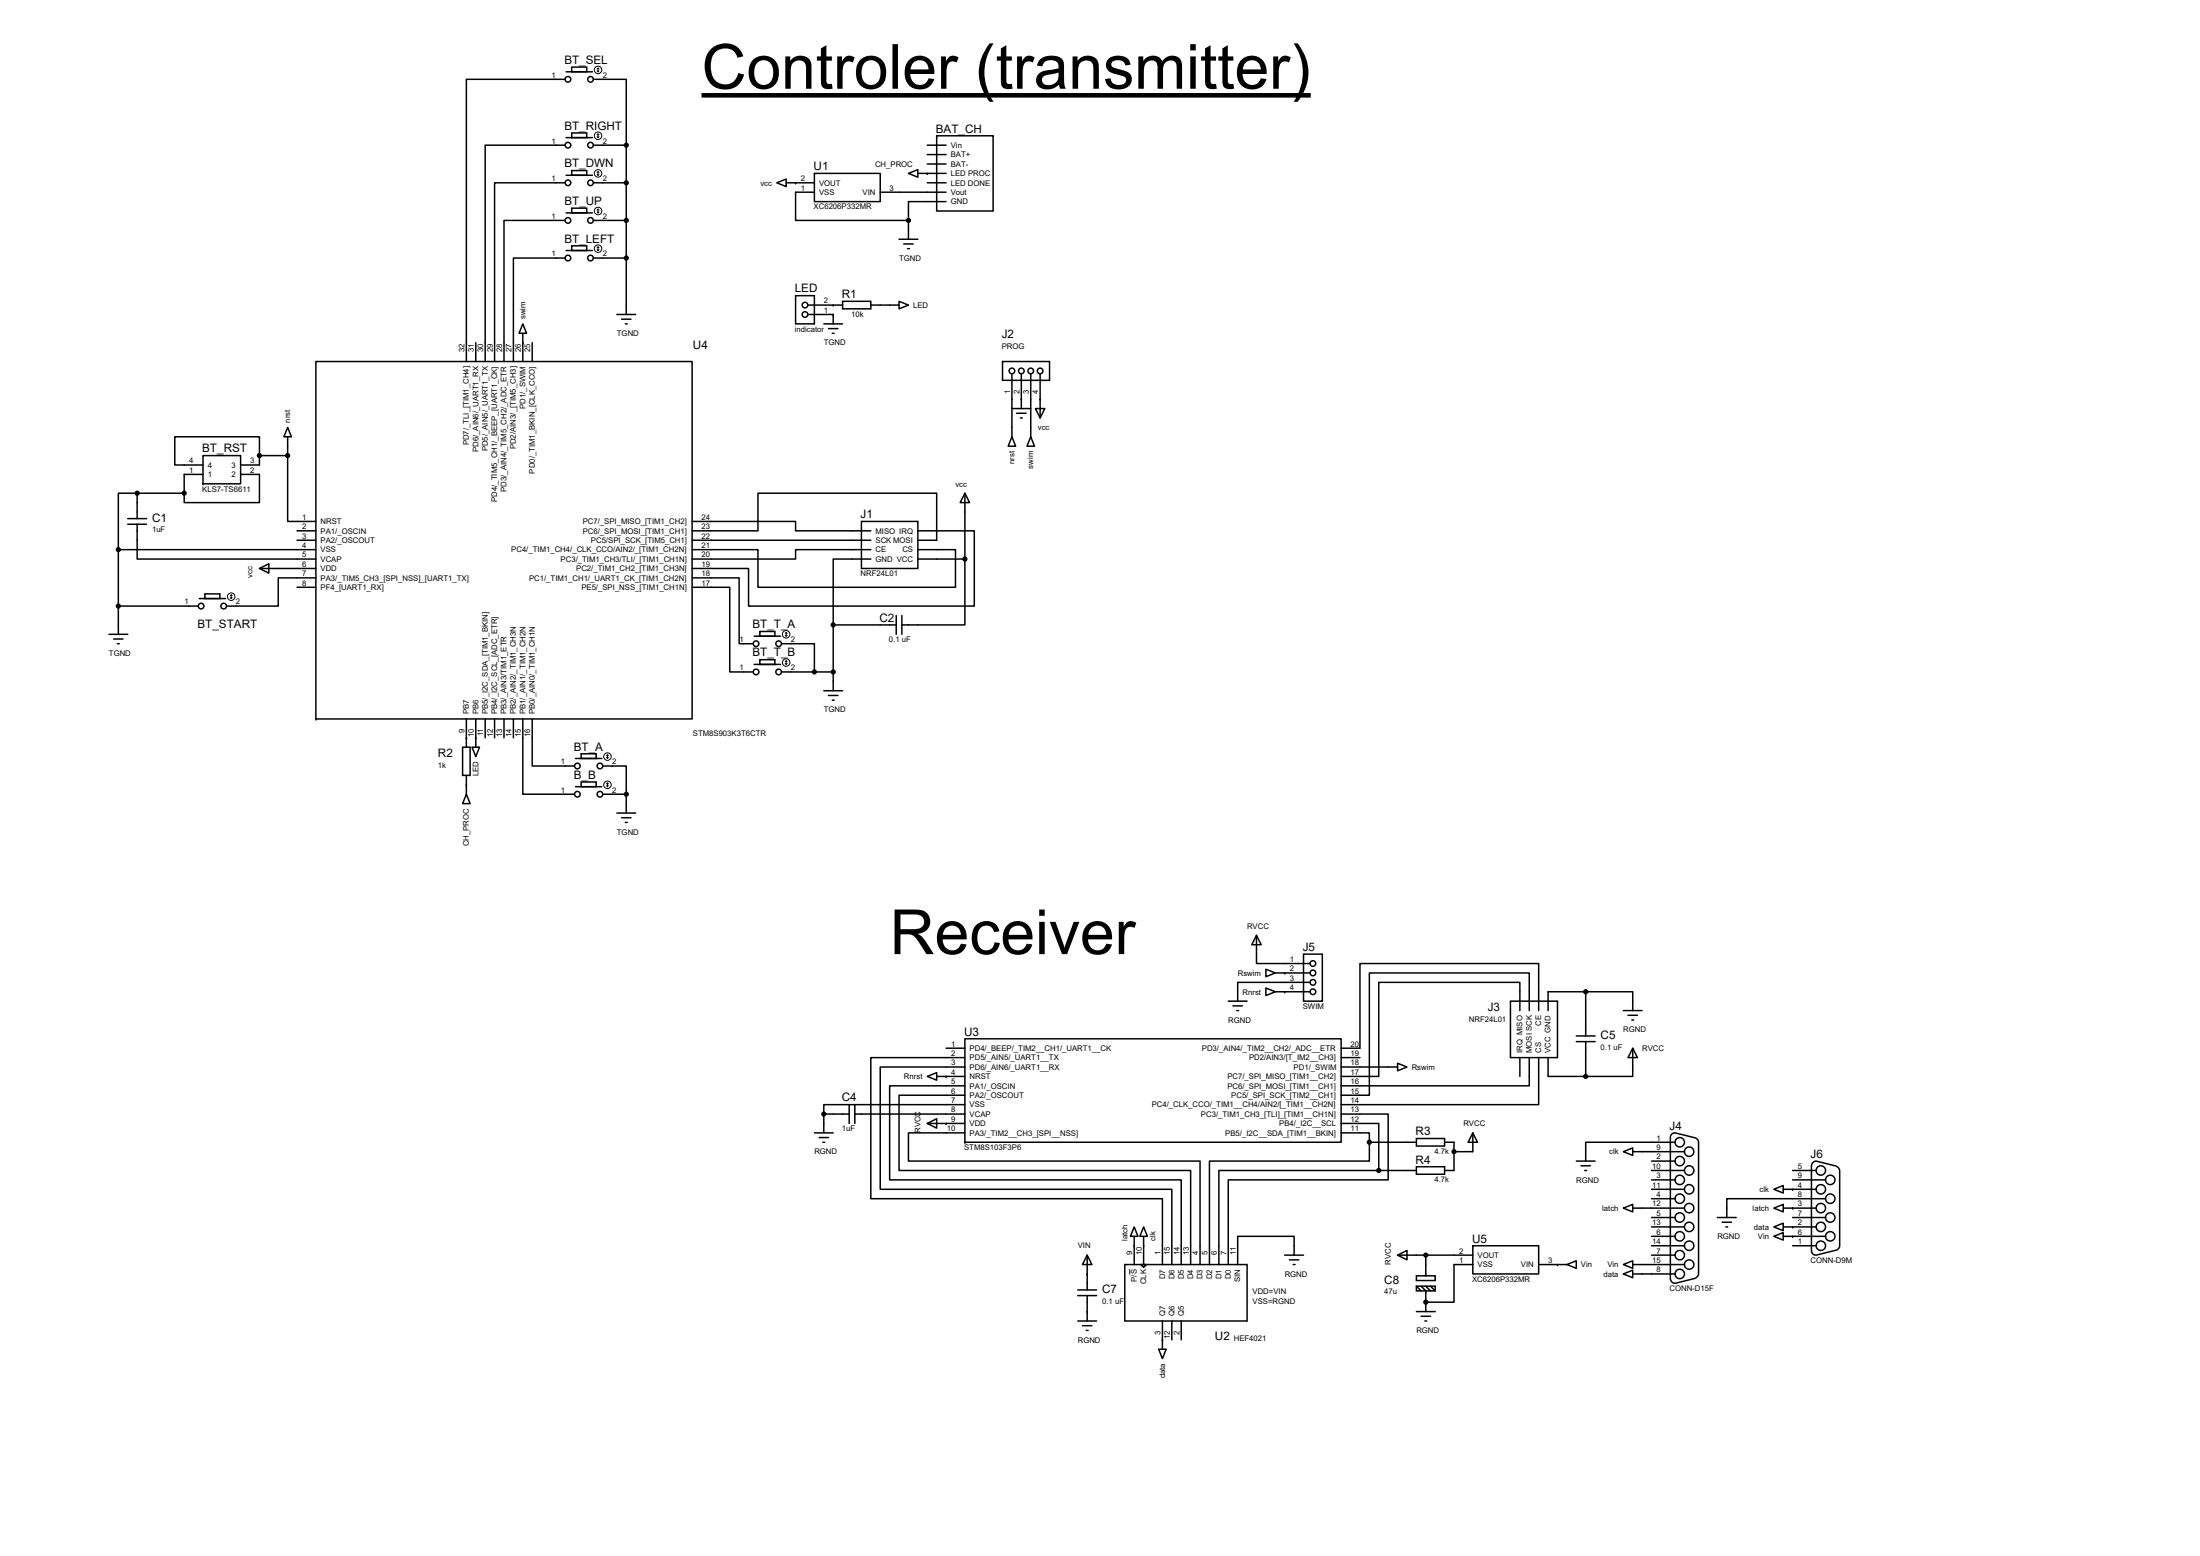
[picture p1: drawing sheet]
<svg xmlns="http://www.w3.org/2000/svg" width="594mm" height="420mm" viewBox="0 0 594 420" stroke-linecap="round" stroke-linejoin="round" font-family="sans-serif">
<g fill="none" stroke="#000" stroke-width=".4">
<path d="M152.9 19.4h7.1M154.4 18.1h4v1.3h-4zM152.6 21.4h-26.7v76.2M152.6 39.2h-21.6v58.4M152.9 37.2h7.1M154.4 35.9h4v1.3h-4zM160.2 21.4h8.9v17.8M160.2 39.2h8.9M169.1 39.2v45.7M250.4 39.2h5.1M252.9 36.7h15.3v20.3h-15.3zM152.6 49.4h-19v48.2"/>
<path d="M152.6 59.5h-16.5v38.1M152.9 47.3h7.1M152.9 57.5h7.1M154.4 56.2h4v1.3h-4zM154.4 46.1h4v1.2h-4zM160.2 49.4h8.9M160.2 59.5h8.9M209.8 49.4l2.5-1.1v2.1zM212.3 49.4h7.6M219.9 51.9h-5.1v7.6h30.5M219.9 46.8h17.8v7.6h-17.8zM237.7 51.9h17.8"/>
<path d="M245.3 59.5v5.1M245.3 46.8l2.6-1v2zM247.9 46.8h7.6M250.4 49.4h5.1M250.4 44.3h5.1M250.4 41.7h5.1M255.5 54.4h-10.2v5.1M152.6 69.7h-14v27.9M152.9 67.6h7.1M154.4 66.4h4v1.2h-4zM160.2 69.7h8.9M214.8 79.8h5.1v7.7h-5.1z"/>
<path d="M242.8 64.6h5.1M244 65.9h2.6M245.1 67.1h.5M85.3 97.6h101.6v96.5h-101.6zM128.5 92.5v5.1M141.2 87.5l1 2.5h-2zM141.2 90v7.6M143.7 92.5v5.1M166.6 84.9h5.1M167.8 86.2h2.6M168.9 87.5h.5M218.1 82.4h9.4"/>
<path d="M218.1 84.9h6.9v2.6M222.5 87.5h5M223.7 88.7h2.6M224.7 90h.5M227.5 81.4h7.7v2h-7.7zM235.2 82.4h7.6M242.8 81.4l2.5 1-2.5 1zM270.7 97.6h12.7v5.1h-12.7zM77.7 115.4l1 2.5h-2zM77.7 117.9v5.1M273.3 117.9l1 2.6h-2.1zM273.3 100.9v17"/>
<path d="M273.3 110.3h5M274.5 111.6h2.6M275.5 112.9h.5M275.8 100.9v9.4M278.3 100.9v17M278.3 117.9l1.1 2.6h-2.1zM279.6 110.3h2.5l-1.2 2.6zM280.9 100.9v12M37 133.2h-5v15.2M37 133.2v6.8M37 133.2h12.7M54.8 123h10.2v7.6h-10.2z"/>
<path d="M54.8 128.1h-5.1v5.1M65 128.1h5.1v7.6h-20.4v-2.5M70.1 123v-5.1h-22.9v7.7h7.6M70.1 123v2.6h-5.1M70.1 123h7.6M77.7 123v17.8h7.6M260.6 133.2v17.8M260.6 133.2l1.2 2.5h-2.5zM32 148.4v22.9M34.5 140h5.1M34.5 141.6h5.1M37 141.6v9.4h48.3"/>
<path d="M70.1 153.5h15.2M70.1 153.5l2.5-1.3v2.6zM80.2 145.9h5.1M80.2 143.3h5.1M80.2 158.6h5.1M85.3 156h-10.2v7.7h-13.9M85.3 148.4h-53.3M186.9 140.8h27.9v2.5h20.4M186.9 143.3h17.8v-10.1h48.2v12.7h-5M186.9 148.4h17.8v10.2h53.3v-10.2h-10.1M186.9 156h12.7v17.8h3.8M186.9 158.6h10.2v22.8h6.3"/>
<path d="M186.9 145.9h48.3M232.6 140.8h15.3v12.7h-15.3zM235.2 151h-10.2v17.7M235.2 148.4h-20.4v2.6h-27.9M247.9 143.3h15.2v20.4h-61v-10.2h-15.2M247.9 151h12.7M260.6 151v17.7h-17.1M29.4 171.3h5.1M30.7 172.6h2.5M31.7 173.8h.5M53.5 163.7h-21.5M53.8 161.6h7.1"/>
<path d="M55.3 160.4h4.1v1.2h-4.1zM203.7 179.4h7.1M203.7 171.8h7.1M205.2 178.1h4v1.3h-4zM205.2 170.5h4v1.3h-4zM211 173.8h8.9v7.6M225 168.7h17M225 168.7v17.8M242 166.2v5.1M243.5 166.2v5.1M125.9 194.1v7.7M128.5 194.1v7.7"/>
<path d="M131 194.1v5.1M133.6 194.1v5.1M136.1 194.1v5.1M138.6 194.1v5.1M141.2 194.1v20.4h13.9M143.7 194.1v12.7h11.4M211 181.4h14M222.5 186.5h5M223.7 187.8h2.6M224.7 189.1h.5M124.9 201.8h2.1v7.6h-2.1zM125.9 209.4v5.1"/>
<path d="M125.9 214.5l1.1 2.5h-2.1zM127.5 201.8h2l-1 2.5zM155.4 212.4h7.1M155.4 204.8h7.1M156.9 211.2h4.1v1.2h-4.1zM156.9 203.5h4.1v1.3h-4.1zM162.8 206.8h6.3v7.7M162.8 214.5h6.3M166.6 219.5h5.1M169.1 214.5v5M167.8 220.8h2.6M168.9 222.1h.5"/>
<path d="M339.3 252.6v7.6h14.5M339.3 252.6l1.3 2.5h-2.6zM352 257.6h5.1v12.7h-5.1zM331.7 270.3h5.1M332.9 271.6h2.6M334 272.9h.5M341.8 261.7l2.6 1-2.6 1zM341.8 266.8l2.6 1-2.6 1zM344.4 267.8h9.4M344.4 262.7h9.4M353.8 265.3h-19.6v5M407.9 270.3h12.7v15.3h-12.7z"/>
<path d="M410.4 272.9v-7.6h-38.1v25.4h-10.1M413 272.9v-10.2h-43.2v33h-7.6M415.5 272.9v-12.7h-48.3v22.8h-5M425.7 279.7h5M428.2 267.8h12.7v5.1M428.2 267.8h-10.2v5.1M428.2 267.8v11.9M438.4 272.9h5M439.6 274.2h2.6M440.6 275.4h.5M229.3 298.3v5.1M230.8 298.3v5.1"/>
<path d="M250.4 290.7l2.5-1.1v2.1zM252.9 290.7h7.7M255.5 283h5.1M260.6 280.5h101.6v27.9h-101.6zM260.6 285.6h-25.4v38.1h78.7v17.8M260.6 288.1h-22.9v33h78.7v20.4M260.6 293.2h-20.4v25.4h78.8v22.9M260.6 295.7h-17.8v20.4h78.7v25.4M260.6 298.3h-38.1v2.5M362.2 288.1h15.2M362.2 285.6h5M377.4 287.1l2.5 1-2.5 1z"/>
<path d="M410.4 285.6v5.1M413 285.6v7.6h-50.8M415.5 285.6v12.7h-53.3M418 285.6v5.1h10.2M425.7 281.3h5M428.2 281.3v9.4M440.9 283v7.7h-12.7M440.9 283l1.3 2.6h-2.6zM219.9 305.9h5.1M221.2 307.2h2.5M222.2 308.4h.5M222.5 300.8v5.1"/>
<path d="M229.3 300.8h-6.8M250.4 303.4l2.5-1.3v2.5zM260.6 305.9h-15.3v7.6h78.8v28M260.6 300.8h-29.8M260.6 303.4h-10.2M362.2 300.8h12.7v17.8h-43.2v22.9M362.2 303.4h10.1v12.7M362.2 305.9h7.6v2.5M369.8 308.4v5.1h-43.2v28M372.3 316.1h-43.2v25.4M382.5 316.1h-10.2M382.5 308.4h-12.7"/>
<path d="M382.5 307.4h7.6v2.1h-7.6zM382.5 315h7.6v2.1h-7.6zM390.1 308.4h2.5v7.7h-2.5M397.7 305.9v5.1h-5.1M397.7 305.9l1.3 2.5h-2.6zM425.7 313.5h5M426.9 314.8h2.6M427.9 316.1h.5M438.4 311l2.5-1v2zM440.9 311h14M446 316.1h8.9M446 313.5h6.3"/>
<path d="M446 318.6h6.3M451.3 306.4l1-.5 5.4 1.3a1.35 1.35 0 0 1 1 1.2v35.6l-.3 .7-.7 .5-5.4 1.3a1.35 1.35 0 0 1-1.2-1.2v-38.1zM452.3 308.4h-24.1v5.1M489.6 313.8l.8-.3 5.4 1.4 .9 .8 .1 20.7a1.35 1.35 0 0 1-1.3 1.3l-5.1 1.2a1.2 1.2 0 0 1-1.2-1.2v-22.9zM490.4 316.1h-6.3M493 318.6h-8.9M293.6 338.9v9.4M293.6 338.9l1.2 2.6h-2.5zM306.3 331.3l1 2.5h-2zM306.3 333.8v7.7M308.8 331.3l1 2.5h-2zM308.8 333.8v7.7"/>
<path d="M346.9 338.9h5.1M349.5 338.9v-5.1h-15.3v7.7M377.4 338.9l2.5-1.2v2.5zM385 338.9v5.6M397.7 338.9h-20.3M397.7 336.4h17.8v7.6h-17.8zM438.4 326.2l2.5-1v2zM440.9 326.2h14M446 338.9h6.3M446 331.3h8.9M446 321.1h8.9M446 328.8h6.3"/>
<path d="M446 323.7h6.3M446 333.8h6.3M446 336.4h8.9M463.8 328.8h5M465 330h2.6M466 331.3h.5M479 331.3l2.5-1v2zM479 326.2l2.5-1v2zM479 321.1l2.5-1v2.1zM479 333.8l2.5-1v2.1zM484.1 336.4h6.3M490.4 326.2h-8.9"/>
<path d="M490.4 331.3h-8.9M490.4 321.1h-8.9M493 323.7h-26.7v5.1M493 328.8h-8.9M493 333.8h-11.5M291 356.7h5.1M291 348.3h5.1M291 349.8h5.1M292.3 358h2.5M293.3 359.2h.5M293.6 349.8v6.9M303.7 341.5h33.1v15.2h-33.1z"/>
<path d="M308.1 341.5h1.5l-.8 .7zM313.9 356.7v7.6M316.4 356.7v5.1M319 356.7v5.1M348.2 340.2h2.5M349.2 341.5h.5M382.5 344.5h5.1v1.3h-5.1zM382.5 347.3h5.1v1.3h-5.1zM382.5 354.2h5.1M382.5 347.3l1.2 1.3M383.7 347.3l1.3 1.3v5.6M383.7 355.4h2.6"/>
<path d="M384.8 356.7h.5M385 347.3l1.3 1.3M386.3 347.3l1.3 1.3M397.7 341.5h-5.1v10.1h-7.6M415.5 341.5h7.6M423.1 341.5l2.6-1.1v2.1zM438.4 344l2.5-1v2zM438.4 341.5l2.5-1.1v2.1zM440.9 344h11.4M440.9 341.5h14M312.9 364.3h2l-1 2.6z"/>
<circle cx="153.4" cy="39.2" r=".76"/>
<circle cx="153.4" cy="21.4" r=".76"/>
<circle cx="159.5" cy="39.2" r=".76"/>
<circle cx="159.5" cy="21.4" r=".76"/>
<circle cx="153.4" cy="49.4" r=".76"/>
<circle cx="153.4" cy="59.5" r=".76"/>
<circle cx="159.5" cy="49.4" r=".76"/>
<circle cx="159.5" cy="59.5" r=".76"/>
<circle cx="153.4" cy="69.7" r=".76"/>
<circle cx="159.5" cy="69.7" r=".76"/>
<circle cx="217.4" cy="84.9" r=".76"/>
<circle cx="217.4" cy="82.4" r=".76"/>
<circle cx="273.3" cy="100.2" r=".76"/>
<circle cx="275.8" cy="100.2" r=".76"/>
<circle cx="278.3" cy="100.2" r=".76"/>
<circle cx="280.9" cy="100.2" r=".76"/>
<circle cx="54.3" cy="163.7" r=".76"/>
<circle cx="60.4" cy="163.7" r=".76"/>
<circle cx="204.2" cy="173.8" r=".76"/>
<circle cx="210.3" cy="173.8" r=".76"/>
<circle cx="204.2" cy="181.4" r=".76"/>
<circle cx="210.3" cy="181.4" r=".76"/>
<circle cx="155.9" cy="214.5" r=".76"/>
<circle cx="155.9" cy="206.8" r=".76"/>
<circle cx="162" cy="214.5" r=".76"/>
<circle cx="162" cy="206.8" r=".76"/>
<circle cx="354.5" cy="260.2" r=".76"/>
<circle cx="354.5" cy="265.3" r=".76"/>
<circle cx="354.5" cy="262.7" r=".76"/>
<circle cx="354.5" cy="267.8" r=".76"/>
<circle cx="453.6" cy="318.6" r="1.27"/>
<circle cx="453.6" cy="313.5" r="1.27"/>
<circle cx="453.6" cy="308.4" r="1.27"/>
<circle cx="456.1" cy="311" r="1.27"/>
<circle cx="456.1" cy="316.1" r="1.27"/>
<circle cx="491.7" cy="316.1" r="1.27"/>
<circle cx="494.2" cy="318.6" r="1.27"/>
<circle cx="453.6" cy="333.8" r="1.27"/>
<circle cx="453.6" cy="328.8" r="1.27"/>
<circle cx="453.6" cy="323.7" r="1.27"/>
<circle cx="453.6" cy="338.9" r="1.27"/>
<circle cx="456.1" cy="326.2" r="1.27"/>
<circle cx="456.1" cy="321.1" r="1.27"/>
<circle cx="456.1" cy="331.3" r="1.27"/>
<circle cx="456.1" cy="336.4" r="1.27"/>
<circle cx="491.7" cy="331.3" r="1.27"/>
<circle cx="491.7" cy="326.2" r="1.27"/>
<circle cx="491.7" cy="336.4" r="1.27"/>
<circle cx="491.7" cy="321.1" r="1.27"/>
<circle cx="494.2" cy="333.8" r="1.27"/>
<circle cx="494.2" cy="328.8" r="1.27"/>
<circle cx="494.2" cy="323.7" r="1.27"/>
<circle cx="453.6" cy="344" r="1.27"/>
<circle cx="456.1" cy="341.5" r="1.27"/>
</g>
<g fill="#000">
<path d="M191.9 13.3a5.3 5.3 0 0 1 8.8 1.9l-1.5 .4a3.6 3.6 0 0 0-3.2-2.6 3.6 3.6 0 0 0-3.5 2.1 6.7 6.7 0 0 0 .9 6.9 3.6 3.6 0 0 0 5.9-2.3l1.6 .4a5.3 5.3 0 0 1-5.2 4.1 5.3 5.3 0 0 1-5.1-4.2 7.3 7.3 0 0 1 1.3-6.7zM203.5 16a4.2 4.2 0 0 1 4.9-.4 4.2 4.2 0 0 1 1.9 4.5 4.1 4.1 0 0 1-4.3 4 4.1 4.1 0 0 1-3.8-4.5l.2-1.9 .4-.9zM204.4 17.1a4.2 4.2 0 0 0 .6 5.5 2.56 2.56 0 0 0 3.8-2.5 3 3 0 0 0-2.6-3.8l-.8 .1zM212.1 15.2h1.3v1.3a3.1 3.1 0 0 1 3.5-1.5 3.1 3.1 0 0 1 2.2 3.1v5.9h-1.4v-5.4a2.08 2.08 0 0 0-2-2.3 2.08 2.08 0 0 0-2.1 2.3l-.1 5.4h-1.4zM221.7 13.1l1.5-.9v3h1.4v1.2h-1.4v5.1a.99 .99 0 0 0 .3 1.1 .99 .99 0 0 0 1.1 0l.2 1.3-.3 .1a2.11 2.11 0 0 1-2.2-.4 2.11 2.11 0 0 1-.6-2.2v-5h-1.1v-1.2h1.1zM226.1 15.2h1.3v1.4a2.11 2.11 0 0 1 3.4-1.1l-.5 1.4a1.69 1.69 0 0 0-1.9-.1 1.69 1.69 0 0 0-.8 1.7l-.1 5.5h-1.4zM232.1 16.4a4.2 4.2 0 0 1 5.1-.9 4.2 4.2 0 0 1 2.1 4.6 4.1 4.1 0 0 1-4.4 4 4.1 4.1 0 0 1-3.8-4.5l.3-1.9zM233.4 17.1a4.2 4.2 0 0 0 .6 5.5 2.54 2.54 0 0 0 3.8-2.4 3.1 3.1 0 0 0-2.2-3.9l-1.2 .1zM241 11.9h1.5v12.1h-1.5zM245.4 16.3a4.1 4.1 0 0 1 4.9-.8 4.1 4.1 0 0 1 2 4.5h-6.5a2.55 2.55 0 0 0 1.9 2.9 2.55 2.55 0 0 0 3.1-1.8l1.5 .2a4.2 4.2 0 0 1-5.1 2.7 4.2 4.2 0 0 1-2.9-5l.5-1.8zM246.6 16.9l-.5 1-.2 .9h4.9a2.4 2.4 0 0 0-1.5-2.4 2.4 2.4 0 0 0-2.7 .5zM254.1 15.2h1.3v1.4a2.11 2.11 0 0 1 3.4-1.1l-.5 1.4a1.69 1.69 0 0 0-1.8-.1 1.69 1.69 0 0 0-.9 1.7v5.5h-1.5zM267.2 11.7h1.1a14 14 0 0 0 0 15.8h-1.1a12.1 12.1 0 0 1 0-15.8zM270.3 13.1l1.5-.9v3h1.4v1.2h-1.4v5.1a.98 .98 0 0 0 .3 1.1 .98 .98 0 0 0 1.1 0l.2 1.3-.3 .1a2.11 2.11 0 0 1-2.2-.4 2.11 2.11 0 0 1-.6-2.2v-5h-1.1v-1.2h1.1zM274.7 15.2h1.3v1.4a2.11 2.11 0 0 1 3.4-1.1l-.5 1.4a1.69 1.69 0 0 0-1.9-.1 1.69 1.69 0 0 0-.8 1.7l-.1 5.5h-1.4zM280.9 16a4.8 4.8 0 0 1 6.1 .2l.3 1v3.9a5.1 5.1 0 0 0 .5 2.9h-1.5l-.3-1.1a4.2 4.2 0 0 1-5.7 .3 2.69 2.69 0 0 1-.1-2.9 2.69 2.69 0 0 1 2.6-1.3l3-.6a1.75 1.75 0 0 0-2-2.1 1.96 1.96 0 0 0-2.3 1.6l-1.5-.2 .3-.8zM281.7 20.7a1.4 1.4 0 0 0-.1 1.7 1.4 1.4 0 0 0 1.5 .6 2.67 2.67 0 0 0 2.7-3.4l-3.4 .7zM289.6 15.2h1.4v1.3a3.1 3.1 0 0 1 3.5-1.5 3.1 3.1 0 0 1 2.2 3.1v5.9h-1.5v-5.4a2.07 2.07 0 0 0-2-2.3 2.07 2.07 0 0 0-2.1 2.3v5.4h-1.5zM299.4 15.8a4.2 4.2 0 0 1 5.6 .6l.3 1.1-1.4 .2a2.13 2.13 0 0 0-3.8-.6 1.32 1.32 0 0 0 1.5 1.4l.5 .2a4.3 4.3 0 0 1 3.3 1.7 2.89 2.89 0 0 1-3.3 3.8 3.2 3.2 0 0 1-3.7-2.8l1.5-.3a2.29 2.29 0 0 0 1.8 1.8 2.29 2.29 0 0 0 2.4-1.1v-.6a4.5 4.5 0 0 0-3.1-1.3 2.37 2.37 0 0 1-2.2-1.5 2.37 2.37 0 0 1 .6-2.6zM307.4 15.2h1.3v1.3a2.94 2.94 0 0 1 5.1 .1 2.87 2.87 0 0 1 2.8-1.6 2.87 2.87 0 0 1 2.5 1.9l.1 7.1h-1.5v-5.5a1.82 1.82 0 0 0-1.5-2.3 1.82 1.82 0 0 0-2 1.7l-.1 6.1h-1.5v-5.7a1.79 1.79 0 0 0-1.6-2 1.79 1.79 0 0 0-2 1.6l-.1 6.1h-1.5zM321.4 11.9h1.5v1.7h-1.5zM321.4 15.2h1.5v8.8h-1.5zM325.4 13.1l1.5-.9v3h1.5v1.2h-1.5v5.1a.98 .98 0 0 0 .3 1.1 .98 .98 0 0 0 1.2 0l.2 1.3-.3 .1a2.11 2.11 0 0 1-2.3-.4 2.11 2.11 0 0 1-.6-2.2v-5h-1.1v-1.2h1.1zM330.1 13.1l1.4-.9v3h1.6v1.2h-1.6v5.1a1 1 0 0 0 .4 1.1 1 1 0 0 0 1.2 0l.2 1.3-.3 .1a2.11 2.11 0 0 1-2.3-.4 2.11 2.11 0 0 1-.6-2.2v-5h-1.1v-1.2h1.1zM335.1 16.3a4.1 4.1 0 0 1 4.9-.8 4.1 4.1 0 0 1 2 4.5h-6.5a2.54 2.54 0 0 0 2 2.9 2.54 2.54 0 0 0 3-1.8l1.5 .2a4.1 4.1 0 0 1-4.8 2.8 4.1 4.1 0 0 1-3.2-4.4l.3-2zM336.4 16.9l-.6 1-.2 .9h4.9a2.41 2.41 0 0 0-1.5-2.4 2.41 2.41 0 0 0-2.6 .5zM343.8 15.2h1.4v1.4a2.11 2.11 0 0 1 3.4-1.1l-.5 1.4a1.69 1.69 0 0 0-1.9-.1 1.69 1.69 0 0 0-.8 1.7l-.1 5.5h-1.5zM349.3 11.7h1.1a12.1 12.1 0 0 1 0 15.8h-1.1a13.9 13.9 0 0 0 0-15.8z"/>
<path d="M241.6 245.6h5.3a3.6 3.6 0 0 1 4 1.8 3.3 3.3 0 0 1-3.1 4.8 4.8 4.8 0 0 1 2.3 2.2l2.1 3.2h-2l-2.6-3.9a2.7 2.7 0 0 0-2.6-1.4h-1.8v5.3h-1.6zM243.2 246.9v4h3.4a2.4 2.4 0 0 0 2.9-1.7 2.08 2.08 0 0 0-2.5-2.3zM254.1 249.9a4.1 4.1 0 0 1 4.9-.7 4.1 4.1 0 0 1 2 4.5h-6.5a2.54 2.54 0 0 0 2 2.8 2.54 2.54 0 0 0 3-1.7l1.5 .2a4.1 4.1 0 0 1-4.7 2.7 4.1 4.1 0 0 1-3.3-4.4l.3-1.9zM255.4 250.6l-.5 .6-.3 1.2h4.9a2.41 2.41 0 0 0-1.4-2.3 2.41 2.41 0 0 0-2.7 .5zM263.6 249.8a3.7 3.7 0 0 1 6.3 1.7l-1.5 .2a2.22 2.22 0 0 0-2.3-1.8 2.22 2.22 0 0 0-2.1 2.1 4.1 4.1 0 0 0 1.2 4.3 2.22 2.22 0 0 0 3.4-1.9l1.4 .2a3.9 3.9 0 0 1-4.5 3.2 3.9 3.9 0 0 1-3.1-4.5 4.9 4.9 0 0 1 1.2-3.5zM271.9 249.9a4.1 4.1 0 0 1 4.9-.7 4.1 4.1 0 0 1 2 4.5h-6.5a2.54 2.54 0 0 0 1.9 2.8 2.54 2.54 0 0 0 3-1.7l1.6 .2a4.1 4.1 0 0 1-4.8 2.7 4.1 4.1 0 0 1-3.2-4.4l.3-1.9zM273.1 250.6l-.6 1-.1 .8h4.9a2.41 2.41 0 0 0-1.5-2.3 2.41 2.41 0 0 0-2.7 .5zM280.6 245.6h1.5v1.7h-1.5zM280.6 248.9h1.5v8.7h-1.5zM283.5 248.9h1.5l2.5 7 2.4-7h1.6l-3.3 8.7h-1.4zM293.4 249.9a4.1 4.1 0 0 1 4.9-.7 4.1 4.1 0 0 1 2 4.5h-6.5a2.54 2.54 0 0 0 1.9 2.8 2.54 2.54 0 0 0 3-1.7l1.6 .2a4.1 4.1 0 0 1-4.8 2.7 4.1 4.1 0 0 1-3.2-4.4l.2-1.9zM294.7 250.6l-.7 1-.1 .8h4.9a2.41 2.41 0 0 0-1.5-2.3 2.41 2.41 0 0 0-2.6 .5zM302.1 248.9h1.3v1.3a2.11 2.11 0 0 1 3.4-1l-.5 1.4a1.69 1.69 0 0 0-1.8-.1 1.69 1.69 0 0 0-.9 1.7v5.4h-1.5z"/>
<circle cx="214.8" cy="49.4" r=".2"/>
<circle cx="219.9" cy="46.8" r=".2"/>
<circle cx="250.4" cy="46.8" r=".2"/>
<circle cx="141.2" cy="92.5" r=".2"/>
<circle cx="225" cy="84.9" r=".2"/>
<circle cx="225" cy="82.4" r=".2"/>
<circle cx="275.8" cy="107.8" r=".2"/>
<circle cx="280.9" cy="107.8" r=".2"/>
<circle cx="54.8" cy="130.6" r=".2"/>
<circle cx="85.3" cy="194.1" r=".2"/>
<circle cx="125.9" cy="199.2" r=".2"/>
<circle cx="128.5" cy="199.2" r=".2"/>
<circle cx="125.9" cy="211.9" r=".2"/>
<circle cx="346.9" cy="262.7" r=".2"/>
<circle cx="346.9" cy="267.8" r=".2"/>
<circle cx="255.5" cy="290.7" r=".2"/>
<circle cx="255.5" cy="303.4" r=".2"/>
<circle cx="260.6" cy="308.4" r=".2"/>
<circle cx="306.3" cy="336.4" r=".2"/>
<circle cx="308.8" cy="336.4" r=".2"/>
<circle cx="397.7" cy="336.4" r=".2"/>
<circle cx="484.1" cy="333.8" r=".2"/>
<circle cx="484.1" cy="321.1" r=".2"/>
<circle cx="484.1" cy="331.3" r=".2"/>
<circle cx="484.1" cy="326.2" r=".2"/>
<circle cx="293.6" cy="354.2" r=".2"/>
<circle cx="293.6" cy="344" r=".2"/>
<circle cx="385" cy="351.6" r=".2"/>
<circle cx="420.6" cy="341.5" r=".2"/>
<circle cx="313.9" cy="361.8" r=".2"/>
</g>
<g fill="none" stroke="#000" stroke-width=".27">
<path d="M161.2 18.6l.3-.2 .2 .2M161.2 19.1l.3 .3M161.5 18.4v1M161.7 19.1l-.2 .3M161.2 36.4l.3-.2 .2 .2M161.2 36.9l.3 .3M161.5 36.2v1M161.7 36.9l-.2 .3M161.2 56.7l.3-.2 .2 .2M161.2 46.6l.3-.3 .2 .3M161.2 57.2l.3 .3M161.2 47.1l.3 .2"/>
<path d="M161.5 46.3v1M161.5 56.5v1M161.7 57.2l-.2 .3M161.7 47.1l-.2 .2M161.2 66.9l.3-.3 .2 .3M161.2 67.4l.3 .2M161.5 66.6v1M161.7 67.4l-.2 .2M62.2 160.9l.2-.3 .3 .3M62.2 161.4l.2 .2M62.4 160.6v1M62.7 161.4l-.3 .2"/>
<path d="M212 179.2l.3 .2M212 171.5l.3 .3M212 178.6l.3-.2 .2 .2M212 171l.3-.2 .2 .2M212.3 170.8v1M212.3 178.4v1M212.5 179.2l-.2 .2M212.5 171.5l-.2 .3M163.8 211.7l.2-.3 .3 .3M163.8 204l.2-.2 .3 .2M163.8 212.2l.2 .2M163.8 204.6l.2 .2"/>
<path d="M164 203.8v1M164 211.4v1M164.3 212.2l-.3 .2M164.3 204.6l-.3 .2M305.1 342.7v1.4"/>
<circle cx="161.5" cy="18.9" r="1.02"/>
<circle cx="161.5" cy="36.7" r="1.02"/>
<circle cx="161.5" cy="57" r="1.02"/>
<circle cx="161.5" cy="46.8" r="1.02"/>
<circle cx="161.5" cy="67.1" r="1.02"/>
<circle cx="62.4" cy="161.1" r="1.02"/>
<circle cx="212.3" cy="178.9" r="1.02"/>
<circle cx="212.3" cy="171.3" r="1.02"/>
<circle cx="164" cy="211.9" r="1.02"/>
<circle cx="164" cy="204.3" r="1.02"/>
</g>
<g fill="#000" stroke="#000" stroke-width=".4">
<circle cx="169.1" cy="39.2" r=".51"/>
<circle cx="169.1" cy="49.4" r=".51"/>
<circle cx="169.1" cy="59.5" r=".51"/>
<circle cx="245.3" cy="59.5" r=".51"/>
<circle cx="169.1" cy="69.7" r=".51"/>
<circle cx="37" cy="133.2" r=".51"/>
<circle cx="49.7" cy="133.2" r=".51"/>
<circle cx="70.1" cy="123" r=".51"/>
<circle cx="77.7" cy="123" r=".51"/>
<circle cx="32" cy="148.4" r=".51"/>
<circle cx="260.6" cy="151" r=".51"/>
<circle cx="32" cy="163.7" r=".51"/>
<circle cx="225" cy="168.7" r=".51"/>
<circle cx="219.9" cy="181.4" r=".51"/>
<circle cx="225" cy="181.4" r=".51"/>
<circle cx="169.1" cy="214.5" r=".51"/>
<circle cx="428.2" cy="267.8" r=".51"/>
<circle cx="428.2" cy="290.7" r=".51"/>
<circle cx="222.5" cy="300.8" r=".51"/>
<circle cx="369.8" cy="308.4" r=".51"/>
<circle cx="372.3" cy="316.1" r=".51"/>
<circle cx="392.6" cy="311" r=".51"/>
<circle cx="385" cy="338.9" r=".51"/>
<circle cx="385" cy="351.6" r=".51"/>
</g>
<path d="M189.4 25.7h164.5" fill="none" stroke="#000" stroke-width="1.2" stroke-linecap="butt"/>
<g font-size="3.2">
<text x="152.4" y="17.3">BT_SEL</text>
<text x="152.4" y="35">BT_RIGHT</text>
<text x="252.7" y="35.8">BAT_CH</text>
<text x="152.4" y="45.2">BT_DWN</text>
<text x="219.7" y="46">U1</text>
<text x="152.4" y="55.4">BT_UP</text>
<text x="152.4" y="65.5">BT_LEFT</text>
<text x="214.6" y="79">LED</text>
<text x="227.3" y="80.5">R1</text>
<text x="187.1" y="94.2">U4</text>
<text x="270.5" y="91.4">J2</text>
<text x="54.6" y="122.2">BT_RST</text>
<text x="41.1" y="140.9">C1</text>
<text x="232.4" y="139.9">J1</text>
<text x="237.5" y="167.9">C2</text>
<text x="53.3" y="169.7">BT_START</text>
<text x="203.2" y="169.7">BT_T_A</text>
<text x="203.2" y="177.3">BT_T_B</text>
<text x="154.9" y="202.7">BT_A</text>
<text x="118.3" y="204.4">R2</text>
<text x="154.9" y="210.3">B_B</text>
<text x="351.8" y="256.8">J5</text>
<text x="401.7" y="273">J3</text>
<text x="260.3" y="279.6">U3</text>
<text x="432.2" y="280.6">C5</text>
<text x="227.3" y="297.4">C4</text>
<text x="450.8" y="305">J4</text>
<text x="382.3" y="306.6">R3</text>
<text x="382.3" y="314.2">R4</text>
<text x="488.9" y="312.7">J6</text>
<text x="397.5" y="335.5">U5</text>
<text x="373.8" y="346.6">C8</text>
<text x="297.6" y="349.2">C7</text>
<text x="328.1" y="361.9">U2</text>
</g>
<g font-size="2.1">
<text x="148.9" y="21">1</text>
<text x="162.8" y="21">2</text>
<text x="148.9" y="38.8">1</text>
<text x="162.8" y="38.8">2</text>
<text x="256.7" y="39.9">Vin</text>
<text x="236.3" y="45">CH_PROC</text>
<text x="256.7" y="45">BAT-</text>
<text x="256.7" y="42.5">BAT+</text>
<text x="256.7" y="47.6">LED PROC</text>
<text x="148.9" y="48.9">1</text>
<text x="162.8" y="48.9">2</text>
<text x="205.3" y="50.1">vcc</text>
<text x="216.2" y="51.5">1</text>
<text x="216.2" y="48.9">2</text>
<text x="221.2" y="52.6">VSS</text>
<text x="221.2" y="50.1">VOUT</text>
<text x="232.9" y="52.6">VIN</text>
<text x="240.2" y="51.5">3</text>
<text x="256.7" y="50.1">LED DONE</text>
<text x="256.7" y="52.6">Vout</text>
<text x="148.9" y="59.1">1</text>
<text x="162.8" y="59.1">2</text>
<text x="219.7" y="56.6">XC6206P332MR</text>
<text x="256.7" y="55.2">GND</text>
<text x="148.9" y="69.2">1</text>
<text x="162.8" y="69.2">2</text>
<text x="242.8" y="70.4">TGND</text>
<text x="222.5" y="81.9">2</text>
<text x="246.6" y="83.1">LED</text>
<text x="141.9" y="86.2" transform="rotate(-90 141.9 86.2)">swim</text>
<text x="214.6" y="89.6">indicator</text>
<text x="222.5" y="84.5">1</text>
<text x="229.9" y="85.5">10k</text>
<text x="125.4" y="95.1" transform="rotate(-90 125.4 95.1)">32</text>
<text x="128" y="95.1" transform="rotate(-90 128 95.1)">31</text>
<text x="130.5" y="95.1" transform="rotate(-90 130.5 95.1)">30</text>
<text x="133" y="95.1" transform="rotate(-90 133 95.1)">29</text>
<text x="135.6" y="95.1" transform="rotate(-90 135.6 95.1)">28</text>
<text x="138.1" y="95.1" transform="rotate(-90 138.1 95.1)">27</text>
<text x="140.7" y="95.1" transform="rotate(-90 140.7 95.1)">26</text>
<text x="143.2" y="95.1" transform="rotate(-90 143.2 95.1)">25</text>
<text x="166.6" y="90.7">TGND</text>
<text x="222.5" y="93.3">TGND</text>
<text x="270.5" y="94.2">PROG</text>
<text x="272.7" y="106.4" transform="rotate(-90 272.7 106.4)">1</text>
<text x="275.3" y="106.4" transform="rotate(-90 275.3 106.4)">2</text>
<text x="277.8" y="106.4" transform="rotate(-90 277.8 106.4)">3</text>
<text x="280.4" y="106.4" transform="rotate(-90 280.4 106.4)">4</text>
<text x="141.9" y="110.4" transform="rotate(-90 141.9 110.4)">PD1/_SWIM</text>
<text x="78.4" y="114.1" transform="rotate(-90 78.4 114.1)">nrst</text>
<text x="280.3" y="116.1">vcc</text>
<text x="51.1" y="125.1">4</text>
<text x="67.5" y="125.1">3</text>
<text x="126.6" y="120.3" transform="rotate(-90 126.6 120.3)">PD7/_TLI_[TIM1_CH4]</text>
<text x="129.2" y="122.1" transform="rotate(-90 129.2 122.1)">PD6/_AIN6/_UART1_RX</text>
<text x="131.7" y="121.9" transform="rotate(-90 131.7 121.9)">PD5/_AIN5/_UART1_TX</text>
<text x="139.3" y="121.3" transform="rotate(-90 139.3 121.3)">PD2/AIN3/_[TIM5_CH3]</text>
<text x="274" y="125.3" transform="rotate(-90 274 125.3)">nrst</text>
<text x="51.1" y="127.7">1</text>
<text x="56.1" y="128.8">1</text>
<text x="56.1" y="126.3">4</text>
<text x="62.5" y="128.8">2</text>
<text x="62.5" y="126.3">3</text>
<text x="67.5" y="127.7">2</text>
<text x="144.4" y="127.9" transform="rotate(-90 144.4 127.9)">PD0/_TIM1_BKIN_[CLK_CCO]</text>
<text x="258" y="131.4">vcc</text>
<text x="279" y="126.5" transform="rotate(-90 279 126.5)">swim</text>
<text x="54.6" y="132.8">KLS7-TS6611</text>
<text x="134.3" y="135.6" transform="rotate(-90 134.3 135.6)">PD4/_TIM5_CH1/_BEEP_[UART1_CK]</text>
<text x="136.8" y="132.9" transform="rotate(-90 136.8 132.9)">PD3/_AIN4/_TIM5_CH2/_ADC_ETR</text>
<text x="41.1" y="143.8">1uF</text>
<text x="81.6" y="140.4">1</text>
<text x="81.6" y="142.9">2</text>
<text x="86.6" y="141.5">NRST</text>
<text x="157.3" y="141.5">PC7/_SPI_MISO_[TIM1_CH2]</text>
<text x="189.4" y="140.4">24</text>
<text x="189.4" y="142.9">23</text>
<text x="81.6" y="145.4">3</text>
<text x="81.6" y="148">4</text>
<text x="86.6" y="144.1">PA1/_OSCIN</text>
<text x="86.6" y="146.6">PA2/_OSCOUT</text>
<text x="86.6" y="149.2">VSS</text>
<text x="138.1" y="149.2">PC4/_TIM1_CH4/_CLK_CCO/AIN2/_[TIM1_CH2N]</text>
<text x="157.3" y="144.1">PC6/_SPI_MOSI_[TIM1_CH1]</text>
<text x="159.6" y="146.6">PC5/SPI_SCK_[TIM5_CH1]</text>
<text x="189.4" y="145.4">22</text>
<text x="189.4" y="148">21</text>
<text x="236.4" y="149.2">CE</text>
<text x="236.4" y="146.6">SCK MOSI</text>
<text x="236.4" y="144.1">MISO IRQ</text>
<text x="243.7" y="149.2">CS</text>
<text x="81.6" y="150.5">5</text>
<text x="81.6" y="153.1">6</text>
<text x="81.6" y="155.6">7</text>
<text x="86.6" y="151.7">VCAP</text>
<text x="86.6" y="154.2">VDD</text>
<text x="151.4" y="151.7">PC3/_TIM1_CH3/TLI/_[TIM1_CH1N]</text>
<text x="155.6" y="154.2">PC2/_TIM1_CH2_[TIM1_CH3N]</text>
<text x="189.4" y="155.6">18</text>
<text x="189.4" y="150.5">20</text>
<text x="189.4" y="153.1">19</text>
<text x="232.4" y="155.6">NRF24L01</text>
<text x="236.4" y="151.7">GND VCC</text>
<text x="68.2" y="156" transform="rotate(-90 68.2 156)">vcc</text>
<text x="81.6" y="158.1">8</text>
<text x="86.6" y="156.8">PA3/_TIM5_CH3_[SPI_NSS]_[UART1_TX]</text>
<text x="86.6" y="159.3">PF4_[UART1_RX]</text>
<text x="142.9" y="156.8">PC1/_TIM1_CH1/_UART1_CK_[TIM1_CH2N]</text>
<text x="157" y="159.3">PE5/_SPI_NSS_[TIM1_CH1N]</text>
<text x="189.4" y="158.1">17</text>
<text x="49.8" y="163.2">1</text>
<text x="63.7" y="163.2">2</text>
<text x="199.7" y="173.4">1</text>
<text x="213.6" y="173.4">2</text>
<text x="240" y="173.4">0.1 uF</text>
<text x="29.4" y="177.1">TGND</text>
<text x="199.7" y="181">1</text>
<text x="213.6" y="181">2</text>
<text x="125.4" y="197.8" transform="rotate(-90 125.4 197.8)">9</text>
<text x="126.6" y="192.9" transform="rotate(-90 126.6 192.9)">PB7</text>
<text x="129.2" y="192.9" transform="rotate(-90 129.2 192.9)">PB6</text>
<text x="131.7" y="192.9" transform="rotate(-90 131.7 192.9)">PB5/_I2C_SDA_[TIM1_BKIN]</text>
<text x="134.3" y="192.9" transform="rotate(-90 134.3 192.9)">PB4/_I2C_SCL_[ADC_ETR]</text>
<text x="136.8" y="192.9" transform="rotate(-90 136.8 192.9)">PB3/_AIN3/TIM1_ETR</text>
<text x="139.3" y="192.9" transform="rotate(-90 139.3 192.9)">PB2/_AIN2/_TIM1_CH3N</text>
<text x="141.9" y="192.9" transform="rotate(-90 141.9 192.9)">PB1/_AIN1/_TIM1_CH2N</text>
<text x="144.4" y="192.9" transform="rotate(-90 144.4 192.9)">PB0/_AIN0/_TIM1_CH1N</text>
<text x="222.5" y="192.3">TGND</text>
<text x="128" y="199" transform="rotate(-90 128 199)">10</text>
<text x="130.5" y="198.9" transform="rotate(-90 130.5 198.9)">11</text>
<text x="133" y="199" transform="rotate(-90 133 199)">12</text>
<text x="135.6" y="199" transform="rotate(-90 135.6 199)">13</text>
<text x="138.1" y="199" transform="rotate(-90 138.1 199)">14</text>
<text x="140.7" y="199" transform="rotate(-90 140.7 199)">15</text>
<text x="143.2" y="199" transform="rotate(-90 143.2 199)">16</text>
<text x="187.1" y="198.8">STM8S903K3T6CTR</text>
<text x="118.3" y="207.3">1k</text>
<text x="129.2" y="209.7" transform="rotate(-90 129.2 209.7)">LED</text>
<text x="151.4" y="206.4">1</text>
<text x="165.3" y="206.4">2</text>
<text x="151.4" y="214">1</text>
<text x="165.3" y="214">2</text>
<text x="166.6" y="225.4">TGND</text>
<text x="126.6" y="228.6" transform="rotate(-90 126.6 228.6)">CH_PROC</text>
<text x="336.8" y="250.8">RVCC</text>
<text x="334.3" y="263.5">Rswim</text>
<text x="348.3" y="259.7">1</text>
<text x="348.3" y="262.3">2</text>
<text x="335.5" y="268.5">Rnrst</text>
<text x="348.3" y="264.8">3</text>
<text x="348.3" y="267.4">4</text>
<text x="351.8" y="272.5">SWIM</text>
<text x="396.7" y="275.8">NRF24L01</text>
<text x="331.7" y="276.2">RGND</text>
<text x="416.2" y="277.1" transform="rotate(-90 416.2 277.1)">CE</text>
<text x="438.4" y="278.7">RGND</text>
<text x="256.9" y="282.6">1</text>
<text x="256.9" y="285.1">2</text>
<text x="256.9" y="287.7">3</text>
<text x="261.8" y="283.8">PD4/_BEEP/_TIM2__CH1/_UART1__CK</text>
<text x="261.8" y="286.3">PD5/_AIN5/_UART1__TX</text>
<text x="324.5" y="283.8">PD3/_AIN4/_TIM2__CH2/_ADC__ETR</text>
<text x="337.3" y="286.3">PD2/AIN3/[T_IM2__CH3]</text>
<text x="364.7" y="287.7">18</text>
<text x="364.7" y="282.6">20</text>
<text x="364.7" y="285.1">19</text>
<text x="411.1" y="284.3" transform="rotate(-90 411.1 284.3)">IRQ MISO</text>
<text x="413.7" y="284.3" transform="rotate(-90 413.7 284.3)">MOSI SCK</text>
<text x="416.2" y="284.3" transform="rotate(-90 416.2 284.3)">CS</text>
<text x="418.7" y="284.3" transform="rotate(-90 418.7 284.3)">VCC GND</text>
<text x="432.2" y="283.5">0.1 uF</text>
<text x="443.4" y="283.8">RVCC</text>
<text x="244.1" y="291.4">Rnrst</text>
<text x="256.9" y="290.2">4</text>
<text x="256.9" y="292.8">5</text>
<text x="261.8" y="288.9">PD6/_AIN6/_UART1__RX</text>
<text x="261.8" y="291.4">NRST</text>
<text x="261.8" y="293.9">PA1/_OSCIN</text>
<text x="331.4" y="291.4">PC7/_SPI_MISO_[TIM1__CH2]</text>
<text x="331.4" y="293.9">PC6/_SPI_MOSI_[TIM1__CH1]</text>
<text x="349.3" y="288.9">PD1/_SWIM</text>
<text x="364.7" y="290.2">17</text>
<text x="364.7" y="292.8">16</text>
<text x="381.2" y="288.9">Rswim</text>
<text x="256.9" y="295.3">6</text>
<text x="256.9" y="297.8">7</text>
<text x="261.8" y="296.5">PA2/_OSCOUT</text>
<text x="261.8" y="299">VSS</text>
<text x="311" y="299">PC4/_CLK_CCO/_TIM1__CH4/AIN2/[_TIM1__CH2N]</text>
<text x="332.5" y="296.5">PC5/_SPI_SCK_[TIM2__CH1]</text>
<text x="364.7" y="295.3">15</text>
<text x="364.7" y="297.8">14</text>
<text x="227.3" y="305.5">1uF</text>
<text x="248.6" y="305.9" transform="rotate(-90 248.6 305.9)">RVCC</text>
<text x="255.7" y="305.5">10</text>
<text x="256.9" y="300.4">8</text>
<text x="256.9" y="302.9">9</text>
<text x="261.8" y="301.6">VCAP</text>
<text x="261.8" y="304.1">VDD</text>
<text x="324.3" y="301.6">PC3/_TIM1_CH3_[TLI]_[TIM1__CH1N]</text>
<text x="345.5" y="304.1">PB4/_I2C__SCL</text>
<text x="364.7" y="300.4">13</text>
<text x="364.7" y="302.9">12</text>
<text x="364.7" y="305.5">11</text>
<text x="395.2" y="304.1">RVCC</text>
<text x="219.9" y="311.7">RGND</text>
<text x="260.3" y="310.6">STM8S103F3P6</text>
<text x="261.8" y="306.6">PA3/_TIM2__CH3_[SPI__NSS]</text>
<text x="330.8" y="306.6">PB5/_I2C__SDA_[TIM1__BKIN]</text>
<text x="387.3" y="311.6">4.7k</text>
<text x="434.5" y="311.7">clk</text>
<text x="447.4" y="308">1</text>
<text x="447.4" y="310.5">9</text>
<text x="446.2" y="315.6">10</text>
<text x="447.4" y="313.1">2</text>
<text x="485.5" y="315.6">5</text>
<text x="387.3" y="319.2">4.7k</text>
<text x="425.7" y="319.3">RGND</text>
<text x="446.2" y="320.7">11</text>
<text x="447.4" y="318.2">3</text>
<text x="447.4" y="323.2">4</text>
<text x="475.2" y="321.9">clk</text>
<text x="485.5" y="323.2">8</text>
<text x="485.5" y="320.7">4</text>
<text x="485.5" y="318.2">9</text>
<text x="432.6" y="327">latch</text>
<text x="446.2" y="325.8">12</text>
<text x="447.4" y="328.3">5</text>
<text x="473.3" y="327">latch</text>
<text x="485.5" y="328.3">7</text>
<text x="485.5" y="325.8">3</text>
<text x="304.4" y="335.1" transform="rotate(-90 304.4 335.1)">latch</text>
<text x="312.1" y="335.1" transform="rotate(-90 312.1 335.1)">clk</text>
<text x="446.2" y="330.9">13</text>
<text x="446.2" y="335.9">14</text>
<text x="447.4" y="333.4">6</text>
<text x="463.8" y="334.6">RGND</text>
<text x="473.6" y="332">data</text>
<text x="474.7" y="334.6">Vin</text>
<text x="485.5" y="335.9">1</text>
<text x="485.5" y="333.4">6</text>
<text x="485.5" y="330.9">2</text>
<text x="291" y="337.1">VIN</text>
<text x="305.8" y="338.9" transform="rotate(-90 305.8 338.9)">9</text>
<text x="308.3" y="338.9" transform="rotate(-90 308.3 338.9)">10</text>
<text x="313.4" y="338.9" transform="rotate(-90 313.4 338.9)">1</text>
<text x="315.9" y="338.9" transform="rotate(-90 315.9 338.9)">15</text>
<text x="318.5" y="338.9" transform="rotate(-90 318.5 338.9)">14</text>
<text x="321" y="338.9" transform="rotate(-90 321 338.9)">13</text>
<text x="323.5" y="338.9" transform="rotate(-90 323.5 338.9)">4</text>
<text x="326.1" y="338.9" transform="rotate(-90 326.1 338.9)">5</text>
<text x="328.6" y="338.9" transform="rotate(-90 328.6 338.9)">6</text>
<text x="331.2" y="338.9" transform="rotate(-90 331.2 338.9)">7</text>
<text x="333.7" y="338.9" transform="rotate(-90 333.7 338.9)">11</text>
<text x="375.6" y="341.5" transform="rotate(-90 375.6 341.5)">RVCC</text>
<text x="394" y="341">1</text>
<text x="394" y="338.5">2</text>
<text x="399" y="339.7">VOUT</text>
<text x="418" y="341">3</text>
<text x="446.2" y="341">15</text>
<text x="447.4" y="338.5">7</text>
<text x="488.9" y="341">CONN-D9M</text>
<text x="307" y="346.1" transform="rotate(-90 307 346.1)">P/S</text>
<text x="309.5" y="346.8" transform="rotate(-90 309.5 346.8)">CLK</text>
<text x="314.6" y="345.4" transform="rotate(-90 314.6 345.4)">D7</text>
<text x="317.1" y="345.4" transform="rotate(-90 317.1 345.4)">D6</text>
<text x="319.7" y="345.4" transform="rotate(-90 319.7 345.4)">D5</text>
<text x="322.2" y="345.4" transform="rotate(-90 322.2 345.4)">D4</text>
<text x="324.8" y="345.4" transform="rotate(-90 324.8 345.4)">D3</text>
<text x="327.3" y="345.4" transform="rotate(-90 327.3 345.4)">D2</text>
<text x="329.8" y="345.4" transform="rotate(-90 329.8 345.4)">D1</text>
<text x="332.4" y="345.4" transform="rotate(-90 332.4 345.4)">D0</text>
<text x="334.9" y="346.2" transform="rotate(-90 334.9 346.2)">SIN</text>
<text x="346.9" y="344.7">RGND</text>
<text x="397.5" y="346.1">XC6206P332MR</text>
<text x="399" y="342.2">VSS</text>
<text x="410.7" y="342.2">VIN</text>
<text x="426.9" y="342.2">Vin</text>
<text x="433" y="344.7">data</text>
<text x="434" y="342.2">Vin</text>
<text x="447.4" y="343.6">8</text>
<text x="297.6" y="352">0.1 uF</text>
<text x="338.2" y="349.5">VDD=VIN</text>
<text x="338.2" y="352">VSS=RGND</text>
<text x="373.8" y="349.5">47u</text>
<text x="450.8" y="348.7">CONN-D15F</text>
<text x="314.6" y="355.4" transform="rotate(-90 314.6 355.4)">Q7</text>
<text x="317.1" y="355.4" transform="rotate(-90 317.1 355.4)">Q6</text>
<text x="319.7" y="355.4" transform="rotate(-90 319.7 355.4)">Q5</text>
<text x="382.5" y="360">RGND</text>
<text x="291" y="362.5">RGND</text>
<text x="313.4" y="360.4" transform="rotate(-90 313.4 360.4)">3</text>
<text x="315.9" y="361.6" transform="rotate(-90 315.9 361.6)">12</text>
<text x="318.5" y="360.4" transform="rotate(-90 318.5 360.4)">2</text>
<text x="333.2" y="362.2">HEF4021</text>
<text x="314.6" y="372.2" transform="rotate(-90 314.6 372.2)">data</text>
</g>
</svg>
